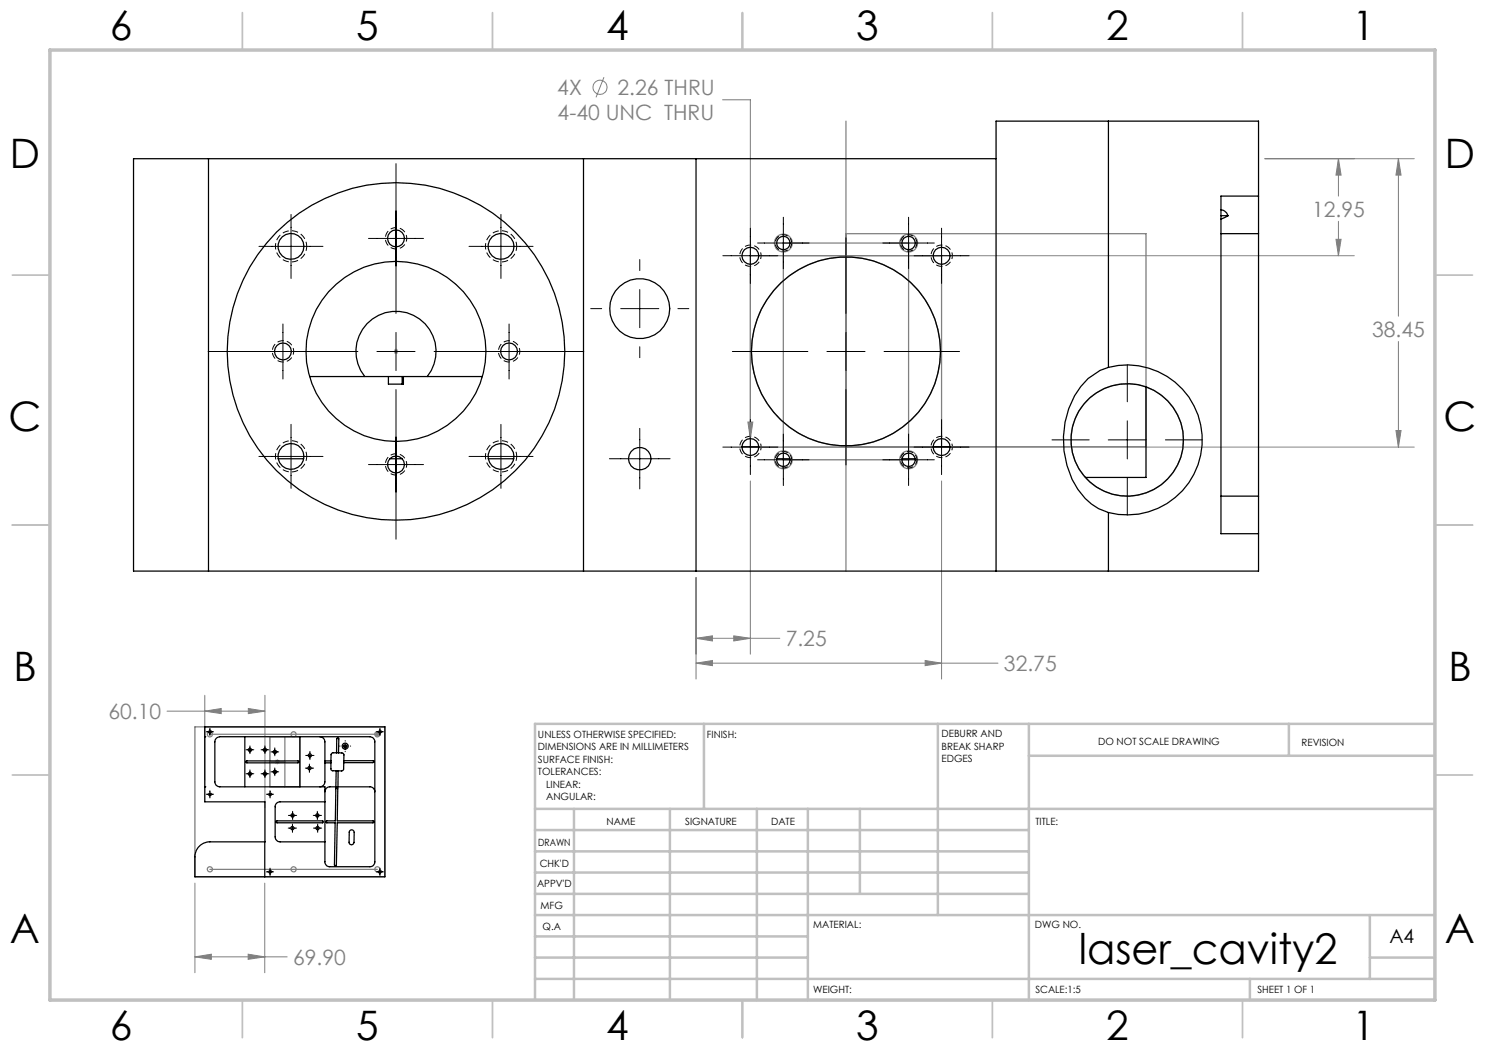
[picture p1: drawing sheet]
<svg xmlns="http://www.w3.org/2000/svg" width="297mm" height="210mm" viewBox="0 0 297 210" stroke-linecap="round" stroke-linejoin="round" font-family="sans-serif">
<g fill="none" stroke="#808080" stroke-width=".2">
<path d="M120.8 15.4l-1.6 4.1M144.5 20h5.6v67.7M253 31.7h29.9M267.7 31.7l.5 3.3h-1zM267.7 31.7v7.5M279.7 31.7l.5 3.3h-1zM279.7 31.7v31.5M156.8 51.1h114.1M267.2 47.9h1l-.5 3.2zM267.7 44.3v6.8M78.7 70.3h1M78.8 69.9l.8 .8"/>
<path d="M79.2 69.8v1M79.6 69.9l-.8 .8M279.7 68.3v21.1M149.6 84.4h1l-.5 3.3zM150.1 96.2v34.6M156.8 89.4h126.1M188.3 96.2v39.6M279.2 86.1h1l-.5 3.3zM139.2 115.5v20.3M41 139.1v17M53 139.1v22.5M139.2 127.7l3.3-.5v1z"/>
<path d="M139.2 132.6l3.3-.5v1zM139.2 127.7h16.8M139.2 132.6h60.4M146.8 127.2l3.3 .5-3.3 .5zM185 132.1l3.3 .5-3.3 .5zM33.4 142.2h19.6M41 142.2l3.2-.5v1zM49.7 141.7l3.3 .5-3.3 .5zM54 147.3h6v10.1h-6zM55 152.4h1M55.1 152l.7 .7M55.5 151.9v1"/>
<path d="M55.8 152l-.7 .7M75 146.9h1M75.1 146.5l.7 .7M75.5 146.4v.9M75.8 146.5l-.7 .7M39 176.6v17.9M53 176.6v17.9M39 191.4l3.3-.6v1.1zM39 191.4h18.4M49.6 190.8l3.4 .6-3.4 .5z"/>
<circle cx="120" cy="17.5" r="1.41"/>
</g>
<g fill="none" stroke="#808080" stroke-width=".25">
<path d="M169.2 24.2v90M150.1 51.1h38.2v38.3h-38.2zM156.7 48.6h25v43.4h-25zM169.2 46.7h60v42.7h-60M39 145.4h38v30h-38zM42 146.9h33.5M54 152.4h3M54 147.3h6v10.1h-6zM57 147.3v10.1M42 173.9h33.5"/>
<circle cx="156.7" cy="48.6" r="1.78"/>
<circle cx="181.7" cy="48.6" r="1.79"/>
<circle cx="169.2" cy="70.3" r="18.9"/>
<circle cx="156.7" cy="92" r="1.78"/>
<circle cx="181.7" cy="92" r="1.79"/>
<circle cx="225.5" cy="88" r="11.3"/>
<circle cx="42" cy="146.9" r=".51"/>
<circle cx="55" cy="150.4" r=".22"/>
<circle cx="55" cy="154.4" r=".21"/>
<circle cx="58.7" cy="146.9" r=".51"/>
<circle cx="75.5" cy="146.9" r=".51"/>
<circle cx="42" cy="173.9" r=".51"/>
<circle cx="58.7" cy="173.8" r=".51"/>
<circle cx="75.5" cy="173.8" r=".51"/>
</g>
<path d="M61.3 49.3a3.1 3.1 0 0 1-4.6 2.7 3.1 3.1 0 0 1-.2-5.3 3.1 3.1 0 0 1 4.8 2.3v.3M103.3 49.3a3.1 3.1 0 0 1-4.6 2.7 3.1 3.1 0 0 1-.2-5.3 3.1 3.1 0 0 1 4.8 2.3v.3M158.3 48.6a1.64 1.64 0 0 1-2.4 1.4 1.64 1.64 0 0 1-.1-2.8 1.64 1.64 0 0 1 2.5 1.2v.2M183.4 48.6a1.64 1.64 0 0 1-2.4 1.4 1.64 1.64 0 0 1-.2-2.8 1.64 1.64 0 0 1 2.6 1.2v.2M61.3 91.3a3.1 3.1 0 0 1-4.6 2.7 3.1 3.1 0 0 1-.2-5.3 3.1 3.1 0 0 1 4.8 2.3v.3M103.3 91.3a3.1 3.1 0 0 1-4.6 2.7 3.1 3.1 0 0 1-.2-5.3 3.1 3.1 0 0 1 4.8 2.3v.3M158.3 91.9a1.64 1.64 0 0 1-2.4 1.5 1.64 1.64 0 0 1-.1-2.8 1.64 1.64 0 0 1 2.5 1.2v.1M183.4 91.9a1.64 1.64 0 0 1-2.4 1.5 1.64 1.64 0 0 1-.2-2.8 1.64 1.64 0 0 1 2.6 1.2v.1" fill="none" stroke="#000" stroke-width=".2" stroke-dasharray="1.3 .6" stroke-dashoffset=".3" stroke-linecap="butt"/>
<path d="M81.3 47.7a2.13 2.13 0 0 1-3.1 1.8 2.13 2.13 0 0 1-.2-3.6 2.13 2.13 0 0 1 3.3 1.5v.3M152.2 51.1a2.13 2.13 0 0 1-3.1 1.9 2.13 2.13 0 0 1-.2-3.6 2.13 2.13 0 0 1 3.3 1.5v.2M190.5 51.1a2.13 2.13 0 0 1-3.2 1.9 2.13 2.13 0 0 1-.1-3.6 2.13 2.13 0 0 1 3.3 1.5v.2M58.7 70.3a2.13 2.13 0 0 1-3.1 1.8 2.13 2.13 0 0 1-.2-3.6 2.13 2.13 0 0 1 3.3 1.6v.2M104 70.3a2.13 2.13 0 0 1-3.2 1.8 2.13 2.13 0 0 1-.2-3.6 2.13 2.13 0 0 1 3.3 1.6l.1 .2M81.3 92.9a2.13 2.13 0 0 1-3.1 1.9 2.13 2.13 0 0 1-.2-3.7 2.13 2.13 0 0 1 3.3 1.6v.2M152.2 89.4a2.13 2.13 0 0 1-3.1 1.9 2.13 2.13 0 0 1-.2-3.7 2.13 2.13 0 0 1 3.3 1.6v.2M190.5 89.4a2.13 2.13 0 0 1-3.2 1.9 2.13 2.13 0 0 1-.1-3.7 2.13 2.13 0 0 1 3.3 1.6v.2" fill="none" stroke="#000" stroke-width=".2" stroke-dasharray="1.3 .6" stroke-dashoffset=".6" stroke-linecap="butt"/>
<path d="M50 155.1a.35 .35 0 0 1-.3-.5 .35 .35 0 0 1 .6-.1 .35 .35 0 0 1-.2 .6h-.1M50 150.3a.35 .35 0 0 1-.3-.5 .35 .35 0 0 1 .6-.1 .35 .35 0 0 1-.2 .6h-.1M53 155.1a.35 .35 0 0 1-.3-.5 .35 .35 0 0 1 .6-.1 .35 .35 0 0 1-.2 .6h-.1M53 150.3a.35 .35 0 0 1-.3-.5 .35 .35 0 0 1 .6-.1 .35 .35 0 0 1-.2 .6h-.1M55 154.7a.35 .35 0 0 1-.3-.5 .35 .35 0 0 1 .6-.1 .35 .35 0 0 1-.2 .6h-.1M55 150.7a.35 .35 0 0 1-.3-.5 .35 .35 0 0 1 .6-.1 .35 .35 0 0 1-.2 .6h-.1M69 149.6a.35 .35 0 0 1-.3-.5 .35 .35 0 0 1 .6-.1 .35 .35 0 0 1-.2 .6h-.1" fill="none" stroke="#000" stroke-width=".2" stroke-dasharray="1.3 .6" stroke-dashoffset=".5" stroke-linecap="butt"/>
<path d="M42 159.1a.28 .28 0 0 1-.3-.4 .28 .28 0 0 1 .5 0 .28 .28 0 0 1-.1 .4h-.1M42 146.6a.28 .28 0 0 1-.3-.4 .28 .28 0 0 1 .5 0 .28 .28 0 0 1-.1 .4h-.1M54 159.1a.28 .28 0 0 1-.2-.4 .28 .28 0 0 1 .4 0 .28 .28 0 0 1-.1 .4h-.1M76 146.6a.28 .28 0 0 1-.3-.4 .28 .28 0 0 1 .5 0 .28 .28 0 0 1-.1 .4h-.1M54 174.6a.28 .28 0 0 1-.2-.4 .28 .28 0 0 1 .4 0 .28 .28 0 0 1-.1 .4h-.1M76 174.6a.28 .28 0 0 1-.3-.4 .28 .28 0 0 1 .5 0 .28 .28 0 0 1-.1 .4h-.1" fill="none" stroke="#000" stroke-width=".2" stroke-dasharray="1.3 .6" stroke-dashoffset=".9" stroke-linecap="butt"/>
<g fill="none" stroke="#c0c0c0" stroke-width=".35">
<path d="M48.5 2.5v7.5M98.5 2.5v7.5M148.5 2.5v7.5M198.5 2.5v7.5M248.5 2.5v7.5M2.5 55h7.5M287 55h7.5M2.5 105h7.5M287 105h7.5M2.5 155h7.5M287 155h7.5M48.5 200v7.5"/>
<path d="M98.5 200v7.5M148.5 200v7.5M198.5 200v7.5M248.5 200v7.5"/>
</g>
<g fill="none" stroke="#c0c0c0" stroke-width=".5">
<path d="M140.8 144.8v17M187.6 144.8v38.2M205.8 144.8v55.2M205.8 151.2h81.2M257.8 144.8v6.4M287 144.8h-180v55.2M107 161.8h180M107 178.8h98.8M107 174.5h98.8M107 170.3h98.8M107 166h98.8M114.8 161.8v38.2"/>
<path d="M134 161.8v38.2M151.4 161.8v38.2M161.6 161.8v38.2M172 161.8v17M107 195.8h180M107 191.5h54.6M107 187.3h54.6M107 183h180M250 195.8v4.2M274 191.5h13M274 183v12.8"/>
</g>
<path d="M10 10h277v190h-277z" fill="none" stroke="#c0c0c0" stroke-width=".7"/>
<g fill="none" stroke="#000" stroke-width=".2">
<path d="M79.2 32.7v30M51.8 49.3h12.8M58.2 42.9v12.8M73.7 47.7h11M93.8 49.3h12.8M100.2 42.9v12.8M128 51.9v2.2M128 57.9v7.6M144.6 51.1h11M150.1 45.6v11.1M151.5 48.6h10.3M156.7 43.5v10.3"/>
<path d="M169.2 47.6v15.1M176.6 48.6h10.3M181.7 43.5v10.3M182.8 51.1h11M188.3 45.6v11.1M41.6 70.3h30M56.6 64.8v11M75.4 70.3h7.6M79.2 66.5v7.6M79.2 77.9v29.9M86.8 70.3h30M101.8 64.8v11"/>
<path d="M118.1 61.7h2.2M124.1 61.7h7.7M128 69.3v2.2M135.6 61.7h2.2M146.5 70.3h15.1M165.4 70.3h7.6M169.2 66.5v7.6M169.2 77.9v15.1M176.8 70.3h15.1M225.5 72.9v7.5M51.8 91.3h12.8M58.2 84.9v12.8"/>
<path d="M73.7 92.9h11M93.8 91.3h12.8M100.2 84.9v12.8M121.9 91.7h12.1M128 85.7v12.1M144.6 89.4h11M150.1 83.9v11M151.5 92h10.3M156.7 86.8v10.3M176.6 92h10.3M181.7 86.8v10.3M182.8 89.4h11"/>
<path d="M188.3 83.9v11M210.4 88h7.4M221.7 88h7.6M225.5 84.2v7.6M225.5 95.6v7.4M233.1 88h7.4M41.2 158.8h1.5M41.2 146.4h1.5M42 145.6v1.5M42 158.1v1.5M49.2 154.8h1.6M49.2 150h1.6"/>
<path d="M50 149.2v1.5M50 154v1.5M52.2 154.8h1.6M52.2 150h1.6M53 149.2v1.5M53 154v1.5M53.3 158.8h1.4M54 158.1v1.5M54.2 154.4h1.5M54.2 150.4h1.5M55 149.6v1.6M55 153.6v1.5"/>
<path d="M61.1 153.6h1.6M61.1 151.1h1.7M61.9 152.8v1.7M62 150.3v1.6M67.9 149.2h.1M68.5 149.2h1M69 148.1v.1M69 148.7v1M69 150.2v.1M70.1 149.2h.1M75.2 146.4h1.5M76 145.6v1.5"/>
<path d="M53.3 174.4h1.4M54 173.6v1.5M57.6 165.6h1.7M57.7 163.1h1.6M58.5 164.8v1.7M58.5 162.3v1.6M62.7 163.1h1.6M62.7 165.6h1.6M63.5 162.3v1.6M63.5 164.8v1.7M75.2 174.4h1.5M76 173.6v1.5"/>
</g>
<path d="M149.6 84.4l.5 3.3 .5-3.3zM267.7 31.7l.5 3.3h-1zM267.2 47.9h1l-.5 3.2zM279.7 31.7l.5 3.3h-1zM279.2 86.1h1l-.5 3.3zM139.2 127.7l3.3-.5v1zM146.8 127.2l3.3 .5-3.3 .5zM139.2 132.6l3.3-.5v1zM185 132.1l3.3 .5-3.3 .5zM39 191.4l3.3-.6v1.1zM49.6 190.8l3.4 .6-3.4 .5zM49.7 141.7l3.3 .5-3.3 .5zM41 142.2l3.2-.5v1z" fill="#808080"/>
<g fill="none" stroke="#000" stroke-width=".25">
<path d="M41.7 31.7v82.5M116.7 31.7v82.5M139.2 31.7v82.5M199.2 31.7h-172.5v82.5h172.5M221.7 24.2h-22.5v90M221.7 24.2v49.3M221.7 24.2h30v15M251.7 39.2v7.5M251.7 39.2h-7.5v67.5h7.5M244.2 42a1.58 1.58 0 0 1 1.4 1.1l-1.4 .7M244.2 43.1h1.4M244.2 46.7h7.5"/>
<path d="M251.7 46.7v52.5M61.9 75.3h15.8M73 75.3a8 8 0 0 1 .7-10.9 8 8 0 0 1 11 0 8 8 0 0 1 .7 10.9M77.7 75.3h2.7M77.7 75.3v1.5h3v-1.5M80.4 75.3h16.1M80.4 75.3v1.5M221.7 73.5a15 15 0 0 1 18.8 14.5 15 15 0 0 1-18.8 14.5M221.7 73.5a11.3 11.3 0 0 0-6.8 5.7 18.1 18.1 0 0 0 2.1 20.5l1.3 1.1 1.4 .9 2 .8M229.2 77.4v18.1h-12.1M55.6 91.7h5.1M78 91.7h2.4"/>
<path d="M97.6 91.7h5.2M148.4 89.4h3.4M155.4 91.7h2.6M180.4 91.7h2.6M186.6 89.4h3.4M244.2 99.2h7.5M251.7 99.2v7.5M199.2 114.2h22.5M221.7 102.5v11.7M251.7 106.7v7.5h-30M41 145.4h36v30h-38v-4a3 3 0 0 1 3-3h11v-8h-12zM41 147.3h.1"/>
<path d="M41 157.4h.1M43.3 147.7l.7-.4h30a1.02 1.02 0 0 1 1 1.1v24a.96 .96 0 0 1-1 .9h-8a.96 .96 0 0 1-1-.9v-15h-21a.96 .96 0 0 1-1-1v-8zM49 147.3v10.1M49.2 152.3l.1-.1h10.3a.19 .19 0 0 1 .2 .2 .19 .19 0 0 1-.2 .2h-10.2zM60 147.3v10.1M64 147.3a1.09 1.09 0 0 1 1 1.1v8a1.02 1.02 0 0 1-1 1M65 158.4a.96 .96 0 0 1 1-1h8a.96 .96 0 0 1 1 1M65 152.2h1.2M65 152.6h1.2M66.2 152.2v1.8l.3 .2h1.1M67.2 157.6l.4 .1-.1 6.5h7.1a.19 .19 0 0 1 .2 .2 .19 .19 0 0 1-.2 .2h-7.1l-.2 8.4a.19 .19 0 0 1-.2 .2 .19 .19 0 0 1-.2-.2l.1-8.4h-1.6a.19 .19 0 0 1-.2-.2 .19 .19 0 0 1 .2-.2h1.7zM67.2 154.2v3.2"/>
<path d="M67.3 150.6v-2.8a.21 .21 0 0 1 .3-.2 .21 .21 0 0 1 .2 .2l-.1 2.8M67.6 154.2v3.2M67.7 150.6h-1.2l-.2 .1-.1 1.5M67.7 150.6h.8l.2 .2 .1 1.3M68.8 152.5l-.1 1.5-.4 .2h-.7M68.8 152.1h5.8a.19 .19 0 0 1 .2 .2 .19 .19 0 0 1-.2 .2h-5.8M68.8 152.1v.4M53 168.4v7M55.3 164.2h9.2a.19 .19 0 0 1 .2 .2 .19 .19 0 0 1-.2 .2h-9.1zM65 160.4h-9a.96 .96 0 0 0-1 1v5.9a1.02 1.02 0 0 0 1 1.1h9M69.9 166.2a.5 .5 0 0 1 .6-.2 .5 .5 0 0 1 .3 .5v2a.49 .49 0 0 1-.5 .5 .49 .49 0 0 1-.5-.6zM75.7 174.4h.2l-.1 .1"/>
<circle cx="58.2" cy="49.3" r="2.59"/>
<circle cx="79.2" cy="47.7" r="1.7"/>
<circle cx="100.2" cy="49.3" r="2.6"/>
<circle cx="150.1" cy="51.2" r="1.69"/>
<circle cx="156.7" cy="48.6" r="1.34"/>
<circle cx="181.7" cy="48.6" r="1.34"/>
<circle cx="188.3" cy="51.2" r="1.69"/>
<circle cx="56.6" cy="70.3" r="1.7"/>
<circle cx="79.2" cy="70.3" r="33.7"/>
<circle cx="79.2" cy="70.3" r="18"/>
<circle cx="101.8" cy="70.3" r="1.7"/>
<circle cx="127.9" cy="61.7" r="6"/>
<circle cx="169.2" cy="70.3" r="18.9"/>
<circle cx="58.2" cy="91.3" r="2.59"/>
<circle cx="79.2" cy="92.9" r="1.7"/>
<circle cx="100.2" cy="91.3" r="2.6"/>
<circle cx="128" cy="91.7" r="2.26"/>
<circle cx="150.1" cy="89.4" r="1.7"/>
<circle cx="156.7" cy="92" r="1.34"/>
<circle cx="181.7" cy="92" r="1.34"/>
<circle cx="188.3" cy="89.4" r="1.7"/>
<circle cx="225.4" cy="88" r="11.3"/>
<circle cx="42" cy="158.9" r=".23"/>
<circle cx="42" cy="146.4" r=".23"/>
<circle cx="50" cy="150" r=".27"/>
<circle cx="50" cy="154.8" r=".27"/>
<circle cx="53" cy="150" r=".27"/>
<circle cx="53" cy="154.8" r=".27"/>
<circle cx="54" cy="158.9" r=".23"/>
<circle cx="55" cy="154.4" r=".28"/>
<circle cx="55" cy="150.4" r=".27"/>
<circle cx="61.9" cy="153.6" r=".32"/>
<circle cx="62" cy="151.1" r=".32"/>
<circle cx="69" cy="149.2" r=".27"/>
<circle cx="69" cy="149.2" r=".6"/>
<circle cx="76" cy="146.4" r=".23"/>
<circle cx="54" cy="174.3" r=".23"/>
<circle cx="58.5" cy="165.6" r=".32"/>
<circle cx="58.5" cy="163.1" r=".32"/>
<circle cx="63.5" cy="163.1" r=".32"/>
<circle cx="63.5" cy="165.6" r=".32"/>
<circle cx="76" cy="174.3" r=".23"/>
</g>
<text font-size="8.5" x="215.7" y="192.7">laser_cavity2</text>
<g font-size="8.1">
<text x="22" y="8">6</text>
<text x="71.2" y="8">5</text>
<text x="121.2" y="8">4</text>
<text x="171.3" y="8">3</text>
<text x="221.3" y="8">2</text>
<text x="270.5" y="8">1</text>
<text x="2" y="33.6">D</text>
<text x="289" y="33.6">D</text>
<text x="1.7" y="86.1">C</text>
<text x="288.7" y="86.1">C</text>
<text x="2.7" y="136.1">B</text>
<text x="289.7" y="136.1">B</text>
<text x="2" y="188.6">A</text>
<text x="289" y="188.6">A</text>
<text x="22" y="208">6</text>
<text x="71.2" y="208">5</text>
<text x="121.2" y="208">4</text>
<text x="171.3" y="208">3</text>
<text x="221.3" y="208">2</text>
<text x="270.5" y="208">1</text>
</g>
<g font-size="4.2" fill="#808080">
<text x="111.5" y="19">4X</text>
<text x="123.5" y="19">2.26 THRU</text>
<text x="111.5" y="24.1">4-40 UNC THRU</text>
<text x="262.4" y="43.3">12.95</text>
<text x="274.4" y="67.4">38.45</text>
<text x="157.1" y="129.3">7.25</text>
<text x="200.8" y="134.2">32.75</text>
<text x="21.7" y="143.8">60.10</text>
<text x="58.6" y="192.9">69.90</text>
</g>
<text font-size="3.9" x="277.9" y="188.5">A4</text>
<g font-size="2">
<text x="107.6" y="147.6">UNLESS OTHERWISE SPECIFIED:</text>
<text x="141.4" y="147.6">FINISH:</text>
<text x="188.3" y="147.5">DEBURR AND</text>
<text x="188.3" y="150">BREAK SHARP</text>
<text x="219.6" y="149">DO NOT SCALE DRAWING</text>
<text x="260.3" y="149.2">REVISION</text>
<text x="107.6" y="150.1">DIMENSIONS ARE IN MILLIMETERS</text>
<text x="107.6" y="152.6">SURFACE FINISH:</text>
<text x="107.6" y="155.1">TOLERANCES:</text>
<text x="188.3" y="152.5">EDGES</text>
<text x="109.2" y="157.6">LINEAR:</text>
<text x="109.2" y="160.1">ANGULAR:</text>
<text x="121.3" y="165">NAME</text>
<text x="137" y="164.9">SIGNATURE</text>
<text x="154.2" y="164.9">DATE</text>
<text x="207.1" y="164.9">TITLE:</text>
<text x="107.6" y="169.1">DRAWN</text>
<text x="107.9" y="173.3">CHK'D</text>
<text x="107.4" y="177.4">APPV'D</text>
<text x="108.1" y="181.8">MFG</text>
<text x="108.5" y="186">Q.A</text>
<text x="162.6" y="185.5">MATERIAL:</text>
<text x="207" y="185.5">DWG NO.</text>
<text x="162.6" y="198.5">WEIGHT:</text>
<text x="207.1" y="198.6">SCALE:1:5</text>
<text x="251.5" y="198.6">SHEET 1 OF 1</text>
</g>
</svg>
